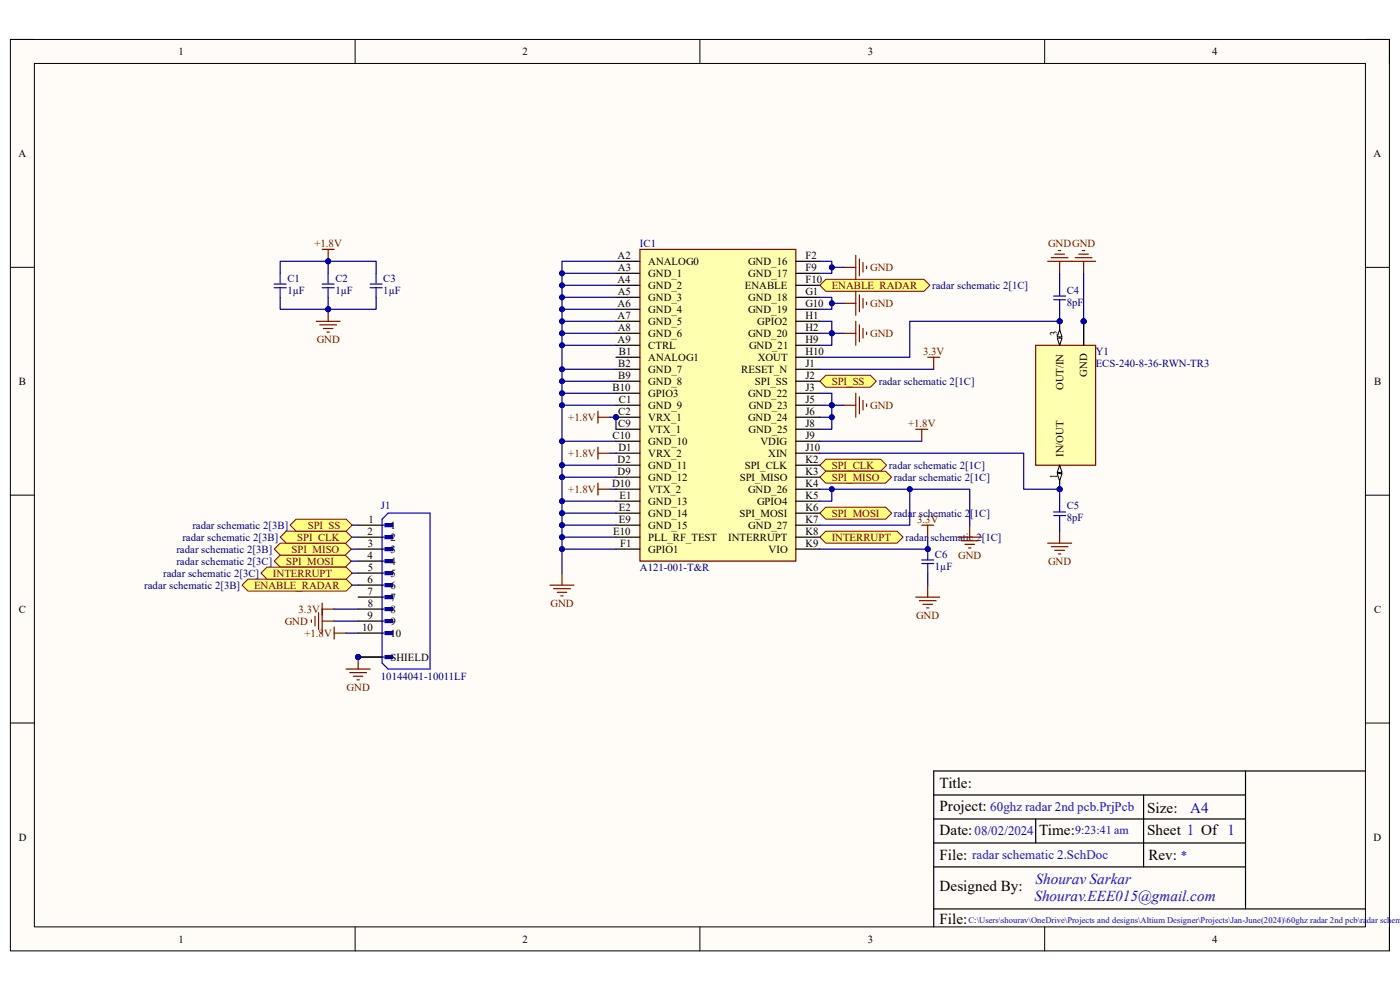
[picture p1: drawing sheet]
<svg xmlns="http://www.w3.org/2000/svg" width="297mm" height="210mm" viewBox="0 0 297 210" stroke-linecap="round" stroke-linejoin="round" font-family="sans-serif">
<path d="M2.2 8.4h292.6v193.3h-292.6z" fill-rule="evenodd" fill="#fffcf8"/>
<path d="M2.2 8.4h292.6v193.3h-292.6z" fill="none" stroke="#000" stroke-width=".21"/>
<path d="M7.3 13.5h282.4v183.1h-282.4z" fill-rule="evenodd" fill="#fffcf8"/>
<g fill="none" stroke="#000" stroke-width=".21">
<path d="M2.2 8.4h5.1M7.3 13.5h282.4v183.1h-282.4zM75.3 8.4v5.1M148.5 8.4v5.1M221.6 8.4v5.1M289.7 8.4h5.1v5.1M2.2 56.7h5.1M289.7 56.7h5.1M2.2 105h5.1M289.7 105.1h5.1M2.2 153.4h5.1M289.7 153.4h5.1"/>
<path d="M75.3 196.6v5.1M148.5 196.6v5.1M221.6 196.6v5.1M294.8 196.6v5.1"/>
</g>
<path d="M198.1 168.6h66.1M198.1 173.7h66.1M198.1 178.8h66.1M219.7 173.7v5.1M242.6 168.6v15.3M264.2 163.6v29.2M289.7 163.6h-91.6v33M198.1 183.9h66.1M198.1 192.8h91.6" fill="none" stroke="#000" stroke-width=".25"/>
<circle cx="130.7" cy="88.5" r=".51" fill="#000080"/>
<circle cx="130.7" cy="88.5" r=".51" fill="none" stroke="#000080" stroke-width=".21"/>
<path d="M135.8 52.9h33v66.1h-33z" fill-rule="evenodd" fill="#ffffb0"/>
<path d="M135.8 52.9h33v66.1h-33z" fill="none" stroke="#800000" stroke-width=".25"/>
<g fill="none" stroke="#000" stroke-width=".25">
<path d="M130.7 55.4h5.1M130.7 58h5.1M130.7 60.5h5.1M130.7 63.1h5.1M130.7 65.6h5.1M130.7 68.2h5.1M130.7 70.7h5.1M130.7 73.2h5.1M130.7 75.8h5.1M130.7 78.3h5.1M130.7 80.9h5.1M130.7 83.4h5.1"/>
<path d="M130.7 86h5.1M130.7 88.5h5.1"/>
</g>
<circle cx="130.7" cy="88.5" r=".51" fill="#000080"/>
<circle cx="130.7" cy="88.5" r=".51" fill="none" stroke="#000080" stroke-width=".21"/>
<g fill="none" stroke="#000" stroke-width=".25">
<path d="M168.8 55.4h5.1M168.8 58h5.1M168.8 60.5h5.1M168.8 63.1h5.1M168.8 65.6h5.1M168.8 68.2h5.1M168.8 70.7h5.1M168.8 73.2h5.1M168.8 75.8h5.1M168.8 78.3h5.1M130.7 91.1h5.1M130.7 93.6h5.1"/>
<path d="M130.7 96.1h5.1M130.7 98.7h5.1M168.8 91.1h5.1M168.8 93.6h5.1M168.8 96.1h5.1M168.8 98.7h5.1M168.8 80.9h5.1M168.8 83.4h5.1M168.8 86h5.1M168.8 88.5h5.1M130.7 101.2h5.1M130.7 103.8h5.1"/>
<path d="M130.7 106.3h5.1M130.7 108.9h5.1M130.7 111.4h5.1M130.7 114h5.1M130.7 116.5h5.1M168.8 101.2h5.1M168.8 103.8h5.1M168.8 106.3h5.1M168.8 108.9h5.1M168.8 114h5.1M168.8 116.5h5.1M168.8 111.4h5.1"/>
</g>
<path d="M173.9 60.5l1.3-1.2h20.8l1.3 1.2-1.3 1.3h-20.8z" fill-rule="evenodd" fill="#ffff80"/>
<path d="M173.9 60.5l1.3-1.2h20.8l1.3 1.2-1.3 1.3h-20.8z" fill="none" stroke="#800000" stroke-width=".21"/>
<path d="M175.2 79.6h9.4l1.3 1.3-1.3 1.2h-9.4l-1.3-1.2z" fill-rule="evenodd" fill="#ffff80"/>
<path d="M175.2 79.6h9.4l1.3 1.3-1.3 1.2h-9.4l-1.3-1.2z" fill="none" stroke="#800000" stroke-width=".21"/>
<path d="M173.9 98.7l1.3-1.3h11.6l1.3 1.3-1.3 1.3h-11.6z" fill-rule="evenodd" fill="#ffff80"/>
<path d="M173.9 98.7l1.3-1.3h11.6l1.3 1.3-1.3 1.3h-11.6z" fill="none" stroke="#800000" stroke-width=".21"/>
<path d="M175.2 107.6h12.7l1.3 1.3-1.3 1.2h-12.7l-1.3-1.2z" fill-rule="evenodd" fill="#ffff80"/>
<path d="M175.2 107.6h12.7l1.3 1.3-1.3 1.2h-12.7l-1.3-1.2z" fill="none" stroke="#800000" stroke-width=".21"/>
<path d="M175.2 100h12.7l1.2 1.2-1.2 1.3h-12.7l-1.3-1.3z" fill-rule="evenodd" fill="#ffff80"/>
<path d="M175.2 100h12.7l1.2 1.2-1.2 1.3h-12.7l-1.3-1.3z" fill="none" stroke="#800000" stroke-width=".21"/>
<path d="M173.9 114l1.3-1.3h15.1l1.3 1.3-1.3 1.2h-15.1z" fill-rule="evenodd" fill="#ffff80"/>
<path d="M173.9 114l1.3-1.3h15.1l1.3 1.3-1.3 1.2h-15.1z" fill="none" stroke="#800000" stroke-width=".21"/>
<path d="M116.7 124.1h5.1M117.4 124.9h3.6M118.2 125.7h2M119 126.4h.5M119.2 121.6v2.5M194.3 126.7h5.1M195 127.4h3.6M195.8 128.2h2M196.6 129h.5M196.8 124.1v2.6" fill="none" stroke="#800000" stroke-width=".25"/>
<circle cx="224.8" cy="103.8" r=".51" fill="#000080"/>
<circle cx="224.8" cy="103.8" r=".51" fill="none" stroke="#000080" stroke-width=".21"/>
<circle cx="224.8" cy="68.2" r=".51" fill="#000080"/>
<circle cx="224.8" cy="68.2" r=".51" fill="none" stroke="#000080" stroke-width=".21"/>
<circle cx="229.9" cy="68.2" r=".51" fill="#000080"/>
<circle cx="229.9" cy="68.2" r=".51" fill="none" stroke="#000080" stroke-width=".21"/>
<circle cx="229.9" cy="68.2" r=".51" fill="#000080"/>
<circle cx="229.9" cy="68.2" r=".51" fill="none" stroke="#000080" stroke-width=".21"/>
<path d="M219.7 73.2h12.7v25.5h-12.7z" fill-rule="evenodd" fill="#ffffb0"/>
<path d="M219.7 73.2h12.7v25.5h-12.7z" fill="none" stroke="#800000" stroke-width=".25"/>
<path d="M224.8 98.7v5.1" fill="none" stroke="#000" stroke-width=".25"/>
<path d="M224.8 98.7l.5 1.5h-1z" fill="#f8fcff"/>
<path d="M224.8 98.7l.5 1.5h-1z" fill="none" stroke="#000" stroke-width=".21"/>
<path d="M224.3 100.5h1l-.5 1.5z" fill="#f8fcff"/>
<path d="M224.3 100.5h1l-.5 1.5z" fill="none" stroke="#000" stroke-width=".21"/>
<circle cx="224.8" cy="103.8" r=".51" fill="#000080"/>
<circle cx="224.8" cy="103.8" r=".51" fill="none" stroke="#000080" stroke-width=".21"/>
<path d="M224.8 68.2v5" fill="none" stroke="#000" stroke-width=".25"/>
<path d="M224.3 71.7h1l-.5 1.5z" fill="#f8fcff"/>
<path d="M224.3 71.7h1l-.5 1.5z" fill="none" stroke="#000" stroke-width=".21"/>
<path d="M224.8 69.9l.5 1.6h-1z" fill="#f8fcff"/>
<path d="M224.8 69.9l.5 1.6h-1z" fill="none" stroke="#000" stroke-width=".21"/>
<circle cx="224.8" cy="68.2" r=".51" fill="#000080"/>
<circle cx="224.8" cy="68.2" r=".51" fill="none" stroke="#000080" stroke-width=".21"/>
<path d="M229.9 68.2v5" fill="none" stroke="#000" stroke-width=".25"/>
<circle cx="229.9" cy="68.2" r=".51" fill="#000080"/>
<circle cx="229.9" cy="68.2" r=".51" fill="none" stroke="#000080" stroke-width=".21"/>
<path d="M229.9 68.2v5" fill="none" stroke="#000" stroke-width=".25"/>
<circle cx="229.9" cy="68.2" r=".51" fill="#000080"/>
<circle cx="229.9" cy="68.2" r=".51" fill="none" stroke="#000080" stroke-width=".21"/>
<g fill="none" stroke="#800000" stroke-width=".25">
<path d="M179 56.7h2.6M181.6 54.2v5.1M182.3 54.9v3.6M183.1 55.7v2M183.8 56.5v.5M227.4 55.4h5M228.1 54.7h3.6M228.9 53.9h2M229.6 53.1h.5M229.9 55.4v2.6M179 64.3h2.6M179 70.7h2.6"/>
<path d="M181.6 61.8v5.1M181.6 68.2v5M182.3 62.6v3.5M182.3 68.9v3.6M183.1 63.3v2.1M183.1 69.7v2M183.8 64.1v.5M183.8 70.5v.5M126.9 87.2v2.6M126.9 94.9v2.5M126.9 88.5h2.5M126.9 96.1h2.5"/>
<path d="M179 86h2.6M181.6 83.4v5.1M182.3 84.2v3.5M183.1 85v2M183.8 85.7v.5M126.9 102.5v2.5M126.9 103.8h2.5M203.2 114h5.1M203.9 114.7h3.6M204.7 115.5h2M205.5 116.2h.5M205.7 111.4v2.6"/>
</g>
<circle cx="196.8" cy="116.5" r=".51" fill="#000080"/>
<circle cx="196.8" cy="116.5" r=".51" fill="none" stroke="#000080" stroke-width=".21"/>
<circle cx="196.8" cy="116.5" r=".51" fill="#000080"/>
<circle cx="196.8" cy="116.5" r=".51" fill="none" stroke="#000080" stroke-width=".21"/>
<g fill="none" stroke="#00f" stroke-width=".25">
<path d="M59.4 58v2.3M69.6 58v2.3M79.8 58v2.3M58.2 61h2.5M58.2 60.3h2.5M59.4 61v2.1M68.3 61h2.6M68.3 60.3h2.6M69.6 61v2.1M78.5 61h2.6M78.5 60.3h2.6M79.8 61v2.1"/>
<path d="M195.5 119.5h2.6M195.5 118.8h2.6M196.8 116.5v2.3M196.8 119.5v2.1"/>
</g>
<path d="M68.3 52.9h2.6M69.6 52.9v2.5" fill="none" stroke="#800000" stroke-width=".25"/>
<circle cx="69.6" cy="55.4" r=".51" fill="#000080"/>
<circle cx="69.6" cy="55.4" r=".51" fill="none" stroke="#000080" stroke-width=".21"/>
<path d="M67.1 68.2h5.1M67.8 68.9h3.6M68.6 69.7h2M69.4 70.4h.5M69.6 65.6v2.6" fill="none" stroke="#800000" stroke-width=".25"/>
<circle cx="69.6" cy="65.6" r=".51" fill="#000080"/>
<circle cx="69.6" cy="65.6" r=".51" fill="none" stroke="#000080" stroke-width=".21"/>
<path d="M223.5 63.6h2.6M223.5 62.8h2.6M224.8 60.5v2.3M224.8 63.6v2M223.5 109.4h2.6M223.5 108.6h2.6M224.8 106.3v2.3M224.8 109.4v2" fill="none" stroke="#00f" stroke-width=".25"/>
<g fill="none" stroke="#800000" stroke-width=".25">
<path d="M222.3 55.4h5.1M223 54.7h3.6M223.8 53.9h2M224.5 53.1h.6M224.8 55.4v2.6M196.8 75.8h2.6M198.1 75.8v2.5M194.3 91.1h2.5M195.5 91.1v2.5M195.5 111.4h2.6M196.8 111.4v2.6M222.3 115.2h5.1"/>
<path d="M223 116h3.6M223.8 116.7h2M224.5 117.5h.6M224.8 112.7v2.5"/>
</g>
<circle cx="76" cy="139.4" r=".51" fill="#000080"/>
<circle cx="76" cy="139.4" r=".51" fill="none" stroke="#000080" stroke-width=".21"/>
<circle cx="76" cy="139.4" r=".51" fill="#000080"/>
<circle cx="76" cy="139.4" r=".51" fill="none" stroke="#000080" stroke-width=".21"/>
<path d="M81.7 111.1h1.6v.6h-1.6z" fill-rule="evenodd" fill="#00f"/>
<path d="M81.7 111.1h1.6v.6h-1.6z" fill="none" stroke="#00f" stroke-width=".25"/>
<path d="M81.7 113.6h1.6v.7h-1.6z" fill-rule="evenodd" fill="#00f"/>
<path d="M81.7 113.6h1.6v.7h-1.6z" fill="none" stroke="#00f" stroke-width=".25"/>
<path d="M81.7 116.2h1.6v.6h-1.6z" fill-rule="evenodd" fill="#00f"/>
<path d="M81.7 116.2h1.6v.6h-1.6z" fill="none" stroke="#00f" stroke-width=".25"/>
<path d="M81.7 118.7h1.6v.7h-1.6z" fill-rule="evenodd" fill="#00f"/>
<path d="M81.7 118.7h1.6v.7h-1.6z" fill="none" stroke="#00f" stroke-width=".25"/>
<path d="M81.7 121.3h1.6v.6h-1.6z" fill-rule="evenodd" fill="#00f"/>
<path d="M81.7 121.3h1.6v.6h-1.6z" fill="none" stroke="#00f" stroke-width=".25"/>
<path d="M81.7 123.8h1.6v.6h-1.6z" fill-rule="evenodd" fill="#00f"/>
<path d="M81.7 123.8h1.6v.6h-1.6z" fill="none" stroke="#00f" stroke-width=".25"/>
<path d="M81.7 126.3h1.6v.7h-1.6z" fill-rule="evenodd" fill="#00f"/>
<path d="M81.7 126.3h1.6v.7h-1.6z" fill="none" stroke="#00f" stroke-width=".25"/>
<path d="M81.7 128.9h1.6v.6h-1.6z" fill-rule="evenodd" fill="#00f"/>
<path d="M81.7 128.9h1.6v.6h-1.6z" fill="none" stroke="#00f" stroke-width=".25"/>
<path d="M81.7 131.4h1.6v.7h-1.6z" fill-rule="evenodd" fill="#00f"/>
<path d="M81.7 131.4h1.6v.7h-1.6z" fill="none" stroke="#00f" stroke-width=".25"/>
<path d="M81.7 134h1.6v.6h-1.6z" fill-rule="evenodd" fill="#00f"/>
<path d="M81.7 134h1.6v.6h-1.6z" fill="none" stroke="#00f" stroke-width=".25"/>
<path d="M81.7 139.1h1.6v.6h-1.6z" fill-rule="evenodd" fill="#00f"/>
<g fill="none" stroke="#00f" stroke-width=".25">
<path d="M81.1 114h1.9M81.1 116.5h1.9M81.1 119h1.9M81.1 111.4h1.9M82.3 108.9h8.9v33h-8.9l-1.2-1.2v-30.6zM81.1 121.6h1.9M81.1 124.1h1.9M81.1 126.7h1.9M81.1 129.2h1.9M81.1 131.8h1.9M81.1 134.3h1.9M81.1 139.4h1.9"/>
<path d="M81.7 139.1h1.6v.6h-1.6z"/>
</g>
<path d="M76 111.4h5.1M76 114h5.1M76 116.5h5.1M76 119h5.1M76 121.6h5.1M76 124.1h5.1M76 126.7h5.1M76 129.2h5.1M76 131.8h5.1M76 134.3h5.1M76 139.4h5.1" fill="none" stroke="#000" stroke-width=".25"/>
<circle cx="76" cy="139.4" r=".51" fill="#000080"/>
<circle cx="76" cy="139.4" r=".51" fill="none" stroke="#000080" stroke-width=".21"/>
<path d="M76 139.4h5.1" fill="none" stroke="#000" stroke-width=".25"/>
<circle cx="76" cy="139.4" r=".51" fill="#000080"/>
<circle cx="76" cy="139.4" r=".51" fill="none" stroke="#000080" stroke-width=".21"/>
<path d="M58.2 119l1.2-1.2h13.9l1.2 1.2-1.2 1.3h-13.9z" fill-rule="evenodd" fill="#ffff80"/>
<path d="M58.2 119l1.2-1.2h13.9l1.2 1.2-1.2 1.3h-13.9z" fill="none" stroke="#800000" stroke-width=".21"/>
<path d="M58.2 116.5l1.2-1.3h13.9l1.2 1.3-1.2 1.3h-13.9z" fill-rule="evenodd" fill="#ffff80"/>
<path d="M58.2 116.5l1.2-1.3h13.9l1.2 1.3-1.2 1.3h-13.9z" fill="none" stroke="#800000" stroke-width=".21"/>
<path d="M60.7 112.7h12.7l1.2 1.3-1.2 1.2h-12.7l-1.3-1.2z" fill-rule="evenodd" fill="#ffff80"/>
<path d="M60.7 112.7h12.7l1.2 1.3-1.2 1.2h-12.7l-1.3-1.2z" fill="none" stroke="#800000" stroke-width=".21"/>
<path d="M52.6 122.9h20.8l1.3 1.2-1.3 1.3h-20.8l-1.2-1.3z" fill-rule="evenodd" fill="#ffff80"/>
<path d="M52.6 122.9h20.8l1.3 1.2-1.3 1.3h-20.8l-1.2-1.3z" fill="none" stroke="#800000" stroke-width=".21"/>
<path d="M66.1 131.5v.5M66.8 130.7v2.1M67.6 130v3.5M68.3 127.9v6.4M68.3 131.8h2.6M68.3 129.2h2.6M70.9 133v2.6M70.9 134.3h2.5" fill="none" stroke="#800000" stroke-width=".25"/>
<path d="M61.5 111.4l1.3-1.3h10.6l1.3 1.3-1.3 1.3h-10.6z" fill-rule="evenodd" fill="#ffff80"/>
<path d="M61.5 111.4l1.3-1.3h10.6l1.3 1.3-1.3 1.3h-10.6z" fill="none" stroke="#800000" stroke-width=".21"/>
<path d="M55.4 121.6l1.2-1.3h16.8l1.3 1.3-1.3 1.3h-16.8z" fill-rule="evenodd" fill="#ffff80"/>
<path d="M55.4 121.6l1.2-1.3h16.8l1.3 1.3-1.3 1.3h-16.8z" fill="none" stroke="#800000" stroke-width=".21"/>
<path d="M76 139.4v2.5M73.4 141.9h5.1M74.2 142.7h3.6M75 143.5h2M75.7 144.2h.5" fill="none" stroke="#800000" stroke-width=".25"/>
<circle cx="76" cy="139.4" r=".51" fill="#000080"/>
<circle cx="76" cy="139.4" r=".51" fill="none" stroke="#000080" stroke-width=".21"/>
<path d="M196.8 114v2.5h-22.9" fill="none" stroke="#000080" stroke-width=".25"/>
<circle cx="196.8" cy="116.5" r=".51" fill="#000080"/>
<circle cx="196.8" cy="116.5" r=".51" fill="none" stroke="#000080" stroke-width=".21"/>
<path d="M173.9 78.3h24.2M224.8 68.2h-31.8v7.6h-19.1" fill="none" stroke="#000080" stroke-width=".25"/>
<circle cx="224.8" cy="68.2" r=".51" fill="#000080"/>
<circle cx="224.8" cy="68.2" r=".51" fill="none" stroke="#000080" stroke-width=".21"/>
<path d="M173.9 96.1h43.3v7.7h7.6" fill="none" stroke="#000080" stroke-width=".25"/>
<circle cx="224.8" cy="103.8" r=".51" fill="#000080"/>
<circle cx="224.8" cy="103.8" r=".51" fill="none" stroke="#000080" stroke-width=".21"/>
<path d="M173.9 111.4h19.1v-7.6h12.7v7.6" fill="none" stroke="#000080" stroke-width=".25"/>
<circle cx="193" cy="103.8" r=".51" fill="#000080"/>
<circle cx="193" cy="103.8" r=".51" fill="none" stroke="#000080" stroke-width=".21"/>
<path d="M173.9 103.8h19.1" fill="none" stroke="#000080" stroke-width=".25"/>
<circle cx="176.5" cy="103.8" r=".51" fill="#000080"/>
<circle cx="176.5" cy="103.8" r=".51" fill="none" stroke="#000080" stroke-width=".21"/>
<circle cx="193" cy="103.8" r=".51" fill="#000080"/>
<circle cx="193" cy="103.8" r=".51" fill="none" stroke="#000080" stroke-width=".21"/>
<path d="M229.9 58v10.2" fill="none" stroke="#000080" stroke-width=".25"/>
<circle cx="229.9" cy="68.2" r=".51" fill="#000080"/>
<circle cx="229.9" cy="68.2" r=".51" fill="none" stroke="#000080" stroke-width=".21"/>
<path d="M129.4 88.5h1.3" fill="none" stroke="#000080" stroke-width=".25"/>
<circle cx="130.7" cy="88.5" r=".51" fill="#000080"/>
<circle cx="130.7" cy="88.5" r=".51" fill="none" stroke="#000080" stroke-width=".21"/>
<path d="M119.2 111.4h11.5" fill="none" stroke="#000080" stroke-width=".25"/>
<circle cx="119.2" cy="111.4" r=".51" fill="#000080"/>
<circle cx="119.2" cy="111.4" r=".51" fill="none" stroke="#000080" stroke-width=".21"/>
<path d="M119.2 108.9h11.5" fill="none" stroke="#000080" stroke-width=".25"/>
<circle cx="119.2" cy="108.9" r=".51" fill="#000080"/>
<circle cx="119.2" cy="108.9" r=".51" fill="none" stroke="#000080" stroke-width=".21"/>
<path d="M119.2 106.3h11.5" fill="none" stroke="#000080" stroke-width=".25"/>
<circle cx="119.2" cy="106.3" r=".51" fill="#000080"/>
<circle cx="119.2" cy="106.3" r=".51" fill="none" stroke="#000080" stroke-width=".21"/>
<path d="M119.2 101.2h11.5" fill="none" stroke="#000080" stroke-width=".25"/>
<circle cx="119.2" cy="101.2" r=".51" fill="#000080"/>
<circle cx="119.2" cy="101.2" r=".51" fill="none" stroke="#000080" stroke-width=".21"/>
<path d="M119.2 98.7h11.5" fill="none" stroke="#000080" stroke-width=".25"/>
<circle cx="119.2" cy="98.7" r=".51" fill="#000080"/>
<circle cx="119.2" cy="98.7" r=".51" fill="none" stroke="#000080" stroke-width=".21"/>
<path d="M119.2 93.6h11.5" fill="none" stroke="#000080" stroke-width=".25"/>
<circle cx="119.2" cy="93.6" r=".51" fill="#000080"/>
<circle cx="119.2" cy="93.6" r=".51" fill="none" stroke="#000080" stroke-width=".21"/>
<path d="M119.2 86h11.5" fill="none" stroke="#000080" stroke-width=".25"/>
<circle cx="119.2" cy="86" r=".51" fill="#000080"/>
<circle cx="119.2" cy="86" r=".51" fill="none" stroke="#000080" stroke-width=".21"/>
<path d="M119.2 80.9h11.5" fill="none" stroke="#000080" stroke-width=".25"/>
<circle cx="119.2" cy="80.9" r=".51" fill="#000080"/>
<circle cx="119.2" cy="80.9" r=".51" fill="none" stroke="#000080" stroke-width=".21"/>
<path d="M119.2 78.3h11.5" fill="none" stroke="#000080" stroke-width=".25"/>
<circle cx="119.2" cy="78.3" r=".51" fill="#000080"/>
<circle cx="119.2" cy="78.3" r=".51" fill="none" stroke="#000080" stroke-width=".21"/>
<path d="M119.2 70.7h11.5" fill="none" stroke="#000080" stroke-width=".25"/>
<circle cx="119.2" cy="70.7" r=".51" fill="#000080"/>
<circle cx="119.2" cy="70.7" r=".51" fill="none" stroke="#000080" stroke-width=".21"/>
<path d="M119.2 68.2h11.5" fill="none" stroke="#000080" stroke-width=".25"/>
<circle cx="119.2" cy="68.2" r=".51" fill="#000080"/>
<circle cx="119.2" cy="68.2" r=".51" fill="none" stroke="#000080" stroke-width=".21"/>
<path d="M119.2 65.6h11.5" fill="none" stroke="#000080" stroke-width=".25"/>
<circle cx="119.2" cy="65.6" r=".51" fill="#000080"/>
<circle cx="119.2" cy="65.6" r=".51" fill="none" stroke="#000080" stroke-width=".21"/>
<path d="M119.2 63.1h11.5" fill="none" stroke="#000080" stroke-width=".25"/>
<circle cx="119.2" cy="63.1" r=".51" fill="#000080"/>
<circle cx="119.2" cy="63.1" r=".51" fill="none" stroke="#000080" stroke-width=".21"/>
<path d="M119.2 60.5h11.5" fill="none" stroke="#000080" stroke-width=".25"/>
<circle cx="119.2" cy="60.5" r=".51" fill="#000080"/>
<circle cx="119.2" cy="60.5" r=".51" fill="none" stroke="#000080" stroke-width=".21"/>
<path d="M130.7 58h-11.5v63.6" fill="none" stroke="#000080" stroke-width=".25"/>
<circle cx="119.2" cy="58" r=".51" fill="#000080"/>
<circle cx="119.2" cy="58" r=".51" fill="none" stroke="#000080" stroke-width=".21"/>
<circle cx="119.2" cy="60.5" r=".51" fill="#000080"/>
<circle cx="119.2" cy="60.5" r=".51" fill="none" stroke="#000080" stroke-width=".21"/>
<circle cx="119.2" cy="63.1" r=".51" fill="#000080"/>
<circle cx="119.2" cy="63.1" r=".51" fill="none" stroke="#000080" stroke-width=".21"/>
<circle cx="119.2" cy="65.6" r=".51" fill="#000080"/>
<circle cx="119.2" cy="65.6" r=".51" fill="none" stroke="#000080" stroke-width=".21"/>
<circle cx="119.2" cy="68.2" r=".51" fill="#000080"/>
<circle cx="119.2" cy="68.2" r=".51" fill="none" stroke="#000080" stroke-width=".21"/>
<circle cx="119.2" cy="70.7" r=".51" fill="#000080"/>
<circle cx="119.2" cy="70.7" r=".51" fill="none" stroke="#000080" stroke-width=".21"/>
<circle cx="119.2" cy="73.2" r=".51" fill="#000080"/>
<circle cx="119.2" cy="73.2" r=".51" fill="none" stroke="#000080" stroke-width=".21"/>
<circle cx="119.2" cy="78.3" r=".51" fill="#000080"/>
<circle cx="119.2" cy="78.3" r=".51" fill="none" stroke="#000080" stroke-width=".21"/>
<circle cx="119.2" cy="80.9" r=".51" fill="#000080"/>
<circle cx="119.2" cy="80.9" r=".51" fill="none" stroke="#000080" stroke-width=".21"/>
<circle cx="119.2" cy="83.4" r=".51" fill="#000080"/>
<circle cx="119.2" cy="83.4" r=".51" fill="none" stroke="#000080" stroke-width=".21"/>
<circle cx="119.2" cy="86" r=".51" fill="#000080"/>
<circle cx="119.2" cy="86" r=".51" fill="none" stroke="#000080" stroke-width=".21"/>
<circle cx="119.2" cy="93.6" r=".51" fill="#000080"/>
<circle cx="119.2" cy="93.6" r=".51" fill="none" stroke="#000080" stroke-width=".21"/>
<circle cx="119.2" cy="98.7" r=".51" fill="#000080"/>
<circle cx="119.2" cy="98.7" r=".51" fill="none" stroke="#000080" stroke-width=".21"/>
<circle cx="119.2" cy="101.2" r=".51" fill="#000080"/>
<circle cx="119.2" cy="101.2" r=".51" fill="none" stroke="#000080" stroke-width=".21"/>
<circle cx="119.2" cy="106.3" r=".51" fill="#000080"/>
<circle cx="119.2" cy="106.3" r=".51" fill="none" stroke="#000080" stroke-width=".21"/>
<circle cx="119.2" cy="108.9" r=".51" fill="#000080"/>
<circle cx="119.2" cy="108.9" r=".51" fill="none" stroke="#000080" stroke-width=".21"/>
<circle cx="119.2" cy="111.4" r=".51" fill="#000080"/>
<circle cx="119.2" cy="111.4" r=".51" fill="none" stroke="#000080" stroke-width=".21"/>
<circle cx="119.2" cy="114" r=".51" fill="#000080"/>
<circle cx="119.2" cy="114" r=".51" fill="none" stroke="#000080" stroke-width=".21"/>
<circle cx="119.2" cy="116.5" r=".51" fill="#000080"/>
<circle cx="119.2" cy="116.5" r=".51" fill="none" stroke="#000080" stroke-width=".21"/>
<path d="M130.7 88.5v2.6" fill="none" stroke="#000080" stroke-width=".25"/>
<circle cx="130.7" cy="88.5" r=".51" fill="#000080"/>
<circle cx="130.7" cy="88.5" r=".51" fill="none" stroke="#000080" stroke-width=".21"/>
<path d="M69.6 55.4h-10.2v2.6M129.4 96.1h1.3M129.4 103.8h1.3M196.8 121.6v2.5" fill="none" stroke="#000080" stroke-width=".25"/>
<circle cx="69.6" cy="55.4" r=".51" fill="#000080"/>
<circle cx="69.6" cy="55.4" r=".51" fill="none" stroke="#000080" stroke-width=".21"/>
<path d="M69.6 55.4h10.2v2.6" fill="none" stroke="#000080" stroke-width=".25"/>
<circle cx="69.6" cy="55.4" r=".51" fill="#000080"/>
<circle cx="69.6" cy="55.4" r=".51" fill="none" stroke="#000080" stroke-width=".21"/>
<path d="M69.6 55.4v2.6" fill="none" stroke="#000080" stroke-width=".25"/>
<circle cx="69.6" cy="55.4" r=".51" fill="#000080"/>
<circle cx="69.6" cy="55.4" r=".51" fill="none" stroke="#000080" stroke-width=".21"/>
<path d="M69.6 63.1v2.5" fill="none" stroke="#000080" stroke-width=".25"/>
<circle cx="69.6" cy="65.6" r=".51" fill="#000080"/>
<circle cx="69.6" cy="65.6" r=".51" fill="none" stroke="#000080" stroke-width=".21"/>
<path d="M59.4 63.1v2.5h10.2" fill="none" stroke="#000080" stroke-width=".25"/>
<circle cx="69.6" cy="65.6" r=".51" fill="#000080"/>
<circle cx="69.6" cy="65.6" r=".51" fill="none" stroke="#000080" stroke-width=".21"/>
<path d="M79.8 63.1v2.5h-10.2" fill="none" stroke="#000080" stroke-width=".25"/>
<circle cx="69.6" cy="65.6" r=".51" fill="#000080"/>
<circle cx="69.6" cy="65.6" r=".51" fill="none" stroke="#000080" stroke-width=".21"/>
<path d="M224.8 65.6v2.6" fill="none" stroke="#000080" stroke-width=".25"/>
<circle cx="224.8" cy="68.2" r=".51" fill="#000080"/>
<circle cx="224.8" cy="68.2" r=".51" fill="none" stroke="#000080" stroke-width=".21"/>
<path d="M224.8 103.8v2.5" fill="none" stroke="#000080" stroke-width=".25"/>
<circle cx="224.8" cy="103.8" r=".51" fill="#000080"/>
<circle cx="224.8" cy="103.8" r=".51" fill="none" stroke="#000080" stroke-width=".21"/>
<path d="M224.8 58v2.5M119.2 73.2h11.5M224.8 111.4v1.3" fill="none" stroke="#000080" stroke-width=".25"/>
<circle cx="119.2" cy="73.2" r=".51" fill="#000080"/>
<circle cx="119.2" cy="73.2" r=".51" fill="none" stroke="#000080" stroke-width=".21"/>
<path d="M119.2 83.4h11.5" fill="none" stroke="#000080" stroke-width=".25"/>
<circle cx="119.2" cy="83.4" r=".51" fill="#000080"/>
<circle cx="119.2" cy="83.4" r=".51" fill="none" stroke="#000080" stroke-width=".21"/>
<path d="M119.2 116.5h11.5" fill="none" stroke="#000080" stroke-width=".25"/>
<circle cx="119.2" cy="116.5" r=".51" fill="#000080"/>
<circle cx="119.2" cy="116.5" r=".51" fill="none" stroke="#000080" stroke-width=".21"/>
<path d="M130.7 55.4h-11.5v2.6" fill="none" stroke="#000080" stroke-width=".25"/>
<circle cx="119.2" cy="58" r=".51" fill="#000080"/>
<circle cx="119.2" cy="58" r=".51" fill="none" stroke="#000080" stroke-width=".21"/>
<path d="M173.9 93.6h21.6M176.5 103.8v2.5h-2.6" fill="none" stroke="#000080" stroke-width=".25"/>
<circle cx="176.5" cy="103.8" r=".51" fill="#000080"/>
<circle cx="176.5" cy="103.8" r=".51" fill="none" stroke="#000080" stroke-width=".21"/>
<path d="M176.5 56.7h2.5" fill="none" stroke="#000080" stroke-width=".25"/>
<circle cx="176.5" cy="56.7" r=".51" fill="#000080"/>
<circle cx="176.5" cy="56.7" r=".51" fill="none" stroke="#000080" stroke-width=".21"/>
<path d="M173.9 63.1h2.6v2.5h-2.6" fill="none" stroke="#000080" stroke-width=".25"/>
<circle cx="176.5" cy="64.3" r=".51" fill="#000080"/>
<circle cx="176.5" cy="64.3" r=".51" fill="none" stroke="#000080" stroke-width=".21"/>
<path d="M176.5 64.3h2.5" fill="none" stroke="#000080" stroke-width=".25"/>
<circle cx="176.5" cy="64.3" r=".51" fill="#000080"/>
<circle cx="176.5" cy="64.3" r=".51" fill="none" stroke="#000080" stroke-width=".21"/>
<path d="M173.9 68.2h2.6v5h-2.6" fill="none" stroke="#000080" stroke-width=".25"/>
<circle cx="176.5" cy="70.7" r=".51" fill="#000080"/>
<circle cx="176.5" cy="70.7" r=".51" fill="none" stroke="#000080" stroke-width=".21"/>
<path d="M173.9 70.7h2.6" fill="none" stroke="#000080" stroke-width=".25"/>
<circle cx="176.5" cy="70.7" r=".51" fill="#000080"/>
<circle cx="176.5" cy="70.7" r=".51" fill="none" stroke="#000080" stroke-width=".21"/>
<path d="M176.5 70.7h2.5" fill="none" stroke="#000080" stroke-width=".25"/>
<circle cx="176.5" cy="70.7" r=".51" fill="#000080"/>
<circle cx="176.5" cy="70.7" r=".51" fill="none" stroke="#000080" stroke-width=".21"/>
<path d="M173.9 55.4h2.6v2.6h-2.6" fill="none" stroke="#000080" stroke-width=".25"/>
<circle cx="176.5" cy="56.7" r=".51" fill="#000080"/>
<circle cx="176.5" cy="56.7" r=".51" fill="none" stroke="#000080" stroke-width=".21"/>
<path d="M173.9 83.4h2.6v7.7h-2.6" fill="none" stroke="#000080" stroke-width=".25"/>
<circle cx="176.5" cy="86" r=".51" fill="#000080"/>
<circle cx="176.5" cy="86" r=".51" fill="none" stroke="#000080" stroke-width=".21"/>
<circle cx="176.5" cy="88.5" r=".51" fill="#000080"/>
<circle cx="176.5" cy="88.5" r=".51" fill="none" stroke="#000080" stroke-width=".21"/>
<path d="M173.9 86h2.6" fill="none" stroke="#000080" stroke-width=".25"/>
<circle cx="176.5" cy="86" r=".51" fill="#000080"/>
<circle cx="176.5" cy="86" r=".51" fill="none" stroke="#000080" stroke-width=".21"/>
<path d="M173.9 88.5h2.6" fill="none" stroke="#000080" stroke-width=".25"/>
<circle cx="176.5" cy="88.5" r=".51" fill="#000080"/>
<circle cx="176.5" cy="88.5" r=".51" fill="none" stroke="#000080" stroke-width=".21"/>
<path d="M176.5 86h2.5" fill="none" stroke="#000080" stroke-width=".25"/>
<circle cx="176.5" cy="86" r=".51" fill="#000080"/>
<circle cx="176.5" cy="86" r=".51" fill="none" stroke="#000080" stroke-width=".21"/>
<path d="M119.2 114h11.5" fill="none" stroke="#000080" stroke-width=".25"/>
<circle cx="119.2" cy="114" r=".51" fill="#000080"/>
<circle cx="119.2" cy="114" r=".51" fill="none" stroke="#000080" stroke-width=".21"/>
<path d="M74.5 116.5h1.5M74.5 119h1.5M74.6 114h1.4M74.7 111.4h1.3M70.9 131.8h5.1M70.9 129.2h5.1M73.4 134.3h2.6M74.7 121.6h1.3M74.7 124.1h1.3" fill="none" stroke="#000080" stroke-width=".25"/>
<g font-size="3.2">
<text x="199.3" y="167.2">Title:</text>
<text x="199.3" y="172">Project:</text>
<text x="243.4" y="172.5">Size:</text>
<text x="199.3" y="177.1">Date:</text>
<text x="220.5" y="177.1">Time:</text>
<text x="243.4" y="177.1">Sheet 1 Of 1</text>
<text x="199.3" y="182.4">File:</text>
<text x="243.6" y="182.4">Rev:</text>
<text x="199.3" y="189.1">Designed By:</text>
<text x="199.3" y="195.9">File:</text>
</g>
<g font-size="3.2" fill="#00f">
<text x="252.5" y="172.5">A4</text>
<text x="219.5" y="191.1">Shourav.EEE015@gmail.com</text>
<text x="219.7" y="187.5">Shourav Sarkar</text>
</g>
<g font-size="2.8" fill="#00f">
<text x="210.1" y="172.1">60ghz radar 2nd pcb.PrjPcb</text>
<text x="206.8" y="177.2">08/02/2024</text>
<text x="206.2" y="182.3">radar schematic 2.SchDoc</text>
<text x="250.5" y="182.5">*</text>
</g>
<text font-size="2.5" fill="#00f" x="228.1" y="177">9:23:41 am</text>
<g font-size="2.3">
<text x="37.9" y="11.7">1</text>
<text x="110.9" y="11.7">2</text>
<text x="184.1" y="11.7">3</text>
<text x="257.1" y="11.7">4</text>
<text x="3.9" y="33.3">A</text>
<text x="291.4" y="33.3">A</text>
<text x="131" y="60">A4</text>
<text x="131" y="54.9">A2</text>
<text x="131.1" y="57.4">A3</text>
<text x="137.5" y="56.2">ANALOG0</text>
<text x="137.5" y="58.7">GND_1</text>
<text x="158.7" y="56.2">GND_16</text>
<text x="158.7" y="58.7">GND_17</text>
<text x="170.9" y="54.9">F2</text>
<text x="170.9" y="57.4">F9</text>
<text x="170.9" y="60">F10</text>
<text x="131" y="65.1">A6</text>
<text x="131.1" y="62.6">A5</text>
<text x="137.5" y="61.3">GND_2</text>
<text x="137.5" y="63.8">GND_3</text>
<text x="158" y="61.3">ENABLE</text>
<text x="158.7" y="63.8">GND_18</text>
<text x="170.9" y="62.6">G1</text>
<text x="170.9" y="65.1">G10</text>
<text x="131" y="67.6">A7</text>
<text x="131.1" y="70.2">A8</text>
<text x="137.5" y="66.4">GND_4</text>
<text x="137.5" y="68.9">GND_5</text>
<text x="137.5" y="71.5">GND_6</text>
<text x="158.7" y="66.4">GND_19</text>
<text x="158.7" y="71.5">GND_20</text>
<text x="160.7" y="68.9">GPIO2</text>
<text x="170.9" y="67.6">H1</text>
<text x="170.9" y="70.2">H2</text>
<text x="224.3" y="71.2" transform="rotate(-90 224.3 71.2)">3</text>
<text x="131" y="72.7">A9</text>
<text x="131.1" y="77.8">B2</text>
<text x="131.3" y="75.3">B1</text>
<text x="137.5" y="74">CTRL</text>
<text x="137.5" y="76.5">ANALOG1</text>
<text x="158.9" y="74">GND_21</text>
<text x="160.7" y="76.5">XOUT</text>
<text x="170.9" y="72.7">H9</text>
<text x="170.9" y="75.3">H10</text>
<text x="170.9" y="77.8">J1</text>
<text x="4" y="81.6">B</text>
<text x="130" y="82.9">B10</text>
<text x="131.1" y="80.3">B9</text>
<text x="137.5" y="79.1">GND_7</text>
<text x="137.5" y="81.6">GND_8</text>
<text x="157.3" y="79.1">RESET_N</text>
<text x="160.1" y="81.6">SPI_SS</text>
<text x="170.9" y="80.3">J2</text>
<text x="170.9" y="82.9">J3</text>
<text x="225.6" y="82.8" transform="rotate(-90 225.6 82.8)">OUT/IN</text>
<text x="230.7" y="79.9" transform="rotate(-90 230.7 79.9)">GND</text>
<text x="291.5" y="81.6">B</text>
<text x="131.1" y="88">C2</text>
<text x="131.3" y="85.4">C1</text>
<text x="137.5" y="84.2">GPIO3</text>
<text x="137.5" y="86.7">GND_9</text>
<text x="137.5" y="89.3">VRX_1</text>
<text x="158.7" y="84.2">GND_22</text>
<text x="158.7" y="89.3">GND_24</text>
<text x="158.8" y="86.7">GND_23</text>
<text x="170.9" y="85.4">J5</text>
<text x="170.9" y="88">J6</text>
<text x="130" y="93.1">C10</text>
<text x="131.1" y="90.6">C9</text>
<text x="131.2" y="95.6">D1</text>
<text x="137.5" y="91.8">VTX_1</text>
<text x="137.5" y="94.4">GND_10</text>
<text x="158.8" y="91.8">GND_25</text>
<text x="161.3" y="94.4">VDIG</text>
<text x="170.9" y="90.6">J8</text>
<text x="170.9" y="93.1">J9</text>
<text x="170.9" y="95.6">J10</text>
<text x="131" y="98.2">D2</text>
<text x="131" y="100.7">D9</text>
<text x="137.5" y="96.9">VRX_2</text>
<text x="137.5" y="99.4">GND_11</text>
<text x="137.5" y="102">GND_12</text>
<text x="156.9" y="102">SPI_MISO</text>
<text x="158" y="99.4">SPI_CLK</text>
<text x="163" y="96.9">XIN</text>
<text x="170.9" y="98.2">K2</text>
<text x="170.9" y="100.7">K3</text>
<text x="224.3" y="101.6" transform="rotate(-90 224.3 101.6)">1</text>
<text x="225.6" y="96.9" transform="rotate(-90 225.6 96.9)">IN/OUT</text>
<text x="129.8" y="103.3">D10</text>
<text x="131.4" y="105.8">E1</text>
<text x="137.5" y="104.5">VTX_2</text>
<text x="137.5" y="107.1">GND_13</text>
<text x="158.7" y="104.5">GND_26</text>
<text x="160.6" y="107.1">GPIO4</text>
<text x="170.9" y="103.3">K4</text>
<text x="170.9" y="105.8">K5</text>
<text x="78" y="113.4">2</text>
<text x="78.1" y="110.9">1</text>
<text x="82.8" y="112.1">1</text>
<text x="130.1" y="113.4">E10</text>
<text x="131.3" y="108.3">E2</text>
<text x="131.3" y="110.9">E9</text>
<text x="137.5" y="109.6">GND_14</text>
<text x="137.5" y="112.1">GND_15</text>
<text x="156.9" y="109.6">SPI_MOSI</text>
<text x="158.7" y="112.1">GND_27</text>
<text x="170.9" y="108.3">K6</text>
<text x="170.9" y="110.9">K7</text>
<text x="170.9" y="113.4">K8</text>
<text x="78" y="118.5">4</text>
<text x="78.1" y="116">3</text>
<text x="82.8" y="114.7">2</text>
<text x="82.8" y="117.3">3</text>
<text x="82.8" y="119.8">4</text>
<text x="131.6" y="116">F1</text>
<text x="137.5" y="114.7">PLL_RF_TEST</text>
<text x="137.5" y="117.3">GPIO1</text>
<text x="154.5" y="114.7">INTERRUPT</text>
<text x="163.1" y="117.3">VIO</text>
<text x="170.9" y="116">K9</text>
<text x="78" y="123.6">6</text>
<text x="78" y="121.1">5</text>
<text x="82.8" y="122.3">5</text>
<text x="82.8" y="124.9">6</text>
<text x="4" y="130">C</text>
<text x="78" y="126.2">7</text>
<text x="78" y="131.2">9</text>
<text x="78" y="128.7">8</text>
<text x="82.8" y="127.4">7</text>
<text x="82.8" y="130">8</text>
<text x="291.5" y="130">C</text>
<text x="76.8" y="133.8">10</text>
<text x="82.8" y="132.5">9</text>
<text x="82.8" y="135">10</text>
<text x="82.8" y="140.1">SHIELD</text>
<text x="4" y="178.3">D</text>
<text x="291.4" y="178.3">D</text>
<text x="37.9" y="199.9">1</text>
<text x="110.9" y="199.9">2</text>
<text x="184.1" y="199.9">3</text>
<text x="257.1" y="199.9">4</text>
</g>
<g font-size="2.3" fill="#800000">
<text x="66.7" y="52.4">+1.8V</text>
<text x="222.3" y="52.4">GNDGND</text>
<text x="184.6" y="57.4">GND</text>
<text x="176.4" y="61.3">ENABLE_RADAR</text>
<text x="184.6" y="65.1">GND</text>
<text x="184.6" y="71.5">GND</text>
<text x="67.2" y="72.7">GND</text>
<text x="195.8" y="75.3">3.3V</text>
<text x="176.4" y="81.6">SPI_SS</text>
<text x="120.6" y="89.3">+1.8V</text>
<text x="184.6" y="86.7">GND</text>
<text x="192.7" y="90.6">+1.8V</text>
<text x="120.6" y="96.9">+1.8V</text>
<text x="176.4" y="99.4">SPI_CLK</text>
<text x="176.4" y="102">SPI_MISO</text>
<text x="120.6" y="104.5">+1.8V</text>
<text x="65.3" y="112.1">SPI_SS</text>
<text x="176.4" y="109.6">SPI_MOSI</text>
<text x="194.6" y="110.9">3.3V</text>
<text x="60.7" y="119.8">SPI_MOSI</text>
<text x="61.8" y="117.3">SPI_MISO</text>
<text x="63" y="114.7">SPI_CLK</text>
<text x="176.4" y="114.7">INTERRUPT</text>
<text x="203.3" y="118.5">GND</text>
<text x="222.3" y="119.8">GND</text>
<text x="53.9" y="124.9">ENABLE_RADAR</text>
<text x="57.9" y="122.3">INTERRUPT</text>
<text x="63.3" y="130">3.3V</text>
<text x="116.8" y="128.7">GND</text>
<text x="194.4" y="131.2">GND</text>
<text x="60.4" y="132.5">GND</text>
<text x="64.6" y="135">+1.8V</text>
<text x="73.5" y="146.5">GND</text>
</g>
<g font-size="2.3" fill="#000080">
<text x="135.8" y="52.4">IC1</text>
<text x="61" y="59.7">C1</text>
<text x="71.2" y="59.7">C2</text>
<text x="81.3" y="59.7">C3</text>
<text x="61" y="62.3">1µF</text>
<text x="71.2" y="62.3">1µF</text>
<text x="81.3" y="62.3">1µF</text>
<text x="197.8" y="61.3">radar schematic 2[1C]</text>
<text x="226.3" y="62.3">C4</text>
<text x="226.3" y="64.9">8pF</text>
<text x="232.5" y="75.3">Y1</text>
<text x="232.5" y="77.8">ECS-240-8-36-RWN-TR3</text>
<text x="186.4" y="81.6">radar schematic 2[1C]</text>
<text x="188.6" y="99.4">radar schematic 2[1C]</text>
<text x="189.7" y="102">radar schematic 2[1C]</text>
<text x="40.8" y="112.1">radar schematic 2[3B]</text>
<text x="80.8" y="108.1">J1</text>
<text x="189.7" y="109.6">radar schematic 2[1C]</text>
<text x="226.3" y="108.1">C5</text>
<text x="226.3" y="110.6">8pF</text>
<text x="37.4" y="119.8">radar schematic 2[3C]</text>
<text x="37.4" y="117.3">radar schematic 2[3B]</text>
<text x="38.7" y="114.7">radar schematic 2[3B]</text>
<text x="192.1" y="114.7">radar schematic 2[1C]</text>
<text x="198.3" y="118.3">C6</text>
<text x="30.6" y="124.9">radar schematic 2[3B]</text>
<text x="34.6" y="122.3">radar schematic 2[3C]</text>
<text x="135.8" y="121.1">A121-001-T&amp;R</text>
<text x="198.3" y="120.8">1µF</text>
<text x="80.8" y="144.2">10144041-10011LF</text>
</g>
<text font-size="1.8" fill="#00f" x="205.5" y="195.7">C:\Users\shourav\OneDrive\Projects and designs\Altium Designer\Projects\Jan-June(2024)\60ghz radar 2nd pcb\radar schema</text>
</svg>
